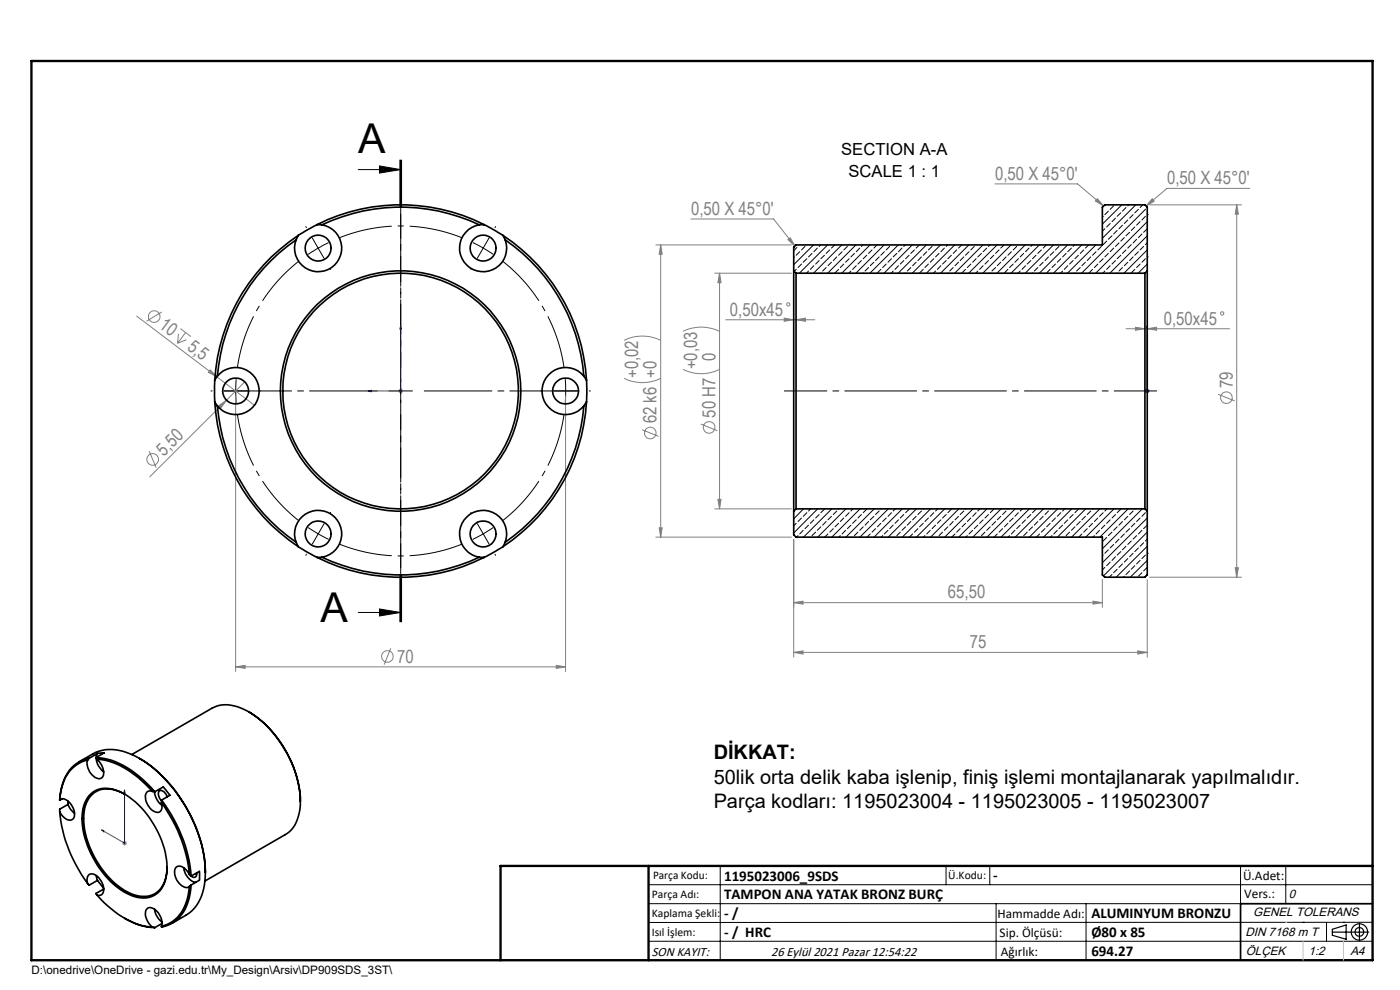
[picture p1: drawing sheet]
<svg xmlns="http://www.w3.org/2000/svg" width="297mm" height="210mm" viewBox="0 0 297 210" stroke-linecap="round" stroke-linejoin="round" font-family="sans-serif">
<g fill="none" stroke="#808080" stroke-width=".21">
<path d="M211.1 39h17.5l5.5 4.7M265.1 40h-17.5l-4.5 3.7M139.1 52h28.8M140.2 52l.3 1.9h-.7zM140.2 52v61.9M146.6 46.5h17.5l4.5 5.7M151.6 58h16.3M152.6 58v49.9M152.6 58l.4 2h-.7zM167.1 50.8l.5-.4 1 1.8zM232.8 42.1l1.3 1.6-1.7-1.1zM243.9 43.5h19.5"/>
<path d="M244.4 42.1l.5 .6-1.8 1zM262.4 43.5v78.9M262.4 43.5l.3 1.9h-.7zM29 67.1l25 18.9M34.3 66.2l-3.2 1.9M37.9 70.8l-.2 2M38.3 69.7l2.2 1.7M39.4 70.5l-1.7 2.3M39.5 72.1l-1.8 .7M44.6 78.4l1.4 1.5-1.8-.9zM132.4 72.2a8.6 8.6 0 0 1 7.8 0M144.9 78.3a8.6 8.6 0 0 0 7.7 0"/>
<path d="M144.9 70.3a8.6 8.6 0 0 1 7.7 0M154 67.8h18.9M166.4 67.5l2 .3-2 .3zM168.9 67.8l2-.3v.6zM238.9 69.7h21.9M240.9 69.4l2 .3-2 .4zM243.4 69.7l2-.3v.7zM31.6 95.7l1.5 3.5M45.6 80.6l-.1 .2M46.4 86.1l1.6-1.2-1.2 1.6zM48 84.9l-16.2 16.2M50 84v58.4"/>
<path d="M51.9 81l-3.9 3.9M84.5 82.9h1M84.6 82.6l.7 .7M85 82.4v1.1M85.3 82.6l-.7 .7M120 84v58.4M132.4 80.2a8.6 8.6 0 0 0 7.8 0M136.2 91.1l3.5 1.5M148.7 89.9l3.5 1.5M242.9 82.9h1M243 82.6l.7 .7M243.4 82.4v1.1"/>
<path d="M243.7 82.6l-.7 .7M258.4 83.6l3.5 1.4M139.1 113.9h28.8M139.8 112h.7l-.3 1.9zM151.6 107.9h16.3M152.3 105.9h.7l-.4 2zM168.4 114.4v25M82.9 137.5l-1.4 3.5M168.4 127.8l2-.3v.7zM168.4 138.4l2-.3v.6zM168.4 127.8h65.5M168.4 138.4h75"/>
<path d="M231.9 127.5l2 .3-2 .4zM233.9 122.9v5.9M241.4 138.1l2 .3-2 .3zM243.4 122.9v16.5M243.9 122.4h19.5M262 120.4h.7l-.3 2zM50 141.5l2-.4v.7zM50 141.5h70M118 141.1l2 .4-2 .3zM25.9 178.8h1M26.1 178.5l.7 .7M26.4 178.4v.9"/>
<path d="M26.8 178.5l-.7 .7"/>
<circle cx="32.7" cy="67.1" r="1.24"/>
<circle cx="167.2" cy="64.6" r=".36"/>
<circle cx="259.3" cy="66.5" r=".36"/>
<circle cx="32.4" cy="97.4" r="1.23"/>
<circle cx="137.9" cy="91.9" r="1.24"/>
<circle cx="150.4" cy="90.7" r="1.24"/>
<circle cx="260.2" cy="84.3" r="1.24"/>
<circle cx="82.2" cy="139.2" r="1.24"/>
</g>
<path d="M102.5 52.6l-2.2-1.2M102.5 52.6l2.1 1.3M50 82.9l.1 2.5M50 82.9l.1-2.5M120 82.9l-.1-2.5M120 82.9l-.1 2.5M67.5 113.2l2.2 1.2M67.5 113.2l-2.1-1.3M102.5 113.2l2.1-1.3M102.5 113.2l-2.2 1.2" fill="none" stroke="#000" stroke-width=".21" stroke-dasharray="15.2 1.3 1.3 1.3" stroke-linecap="butt"/>
<path d="M63.4 55.4a35 35 0 0 0-13 22.5M98 50.4a35 35 0 0 0-26 0M119.7 77.9a35 35 0 0 0-13.1-22.5M50.4 87.9a35 35 0 0 0 13 22.5M72 115.4a35 35 0 0 0 26 0M106.6 110.4a35 35 0 0 0 13.1-22.5" fill="none" stroke="#000" stroke-width=".21" stroke-dasharray="15.2 1.3 1.3 1.3" stroke-dashoffset="3.8" stroke-linecap="butt"/>
<g fill="none" stroke="#000" stroke-width=".21">
<path d="M76 36h9M80.5 35.2l4.5 .8-4.5 .7zM84.8 33.9v10M85 33.9v10M85.2 33.9v10M66.3 50.5l1.2 2.1M67.5 52.6l-2.1 1.4M67.5 52.6l1.3 2.2M69.7 51.5l-2.2 1.1M76 129.9h9M80.5 129.2l4.5 .7-4.5 .8zM84.8 121.9v10"/>
<path d="M85 121.9v10M85.2 121.9v10zM137.6 187.7h153.6M137.6 191.7h153.6M137.6 199.7h153.6M152.8 183.7v20M200.7 183.7v4M210 183.7v4M211.3 191.7v12M230.4 191.7v12M263.2 183.7v20M272.8 183.7v8"/>
<path d="M276.4 195.6h.1M281.4 195.6v4.1M285 195.6h.1M291.2 195.6l-153.6 .1"/>
</g>
<g fill="none" stroke="#000" stroke-width=".25">
<path d="M282.6 197.7h7.8M282.6 197.1l3-.9v3l-3-.8zM288.4 195.8v3.8M106.2 203.7h185"/>
<circle cx="288.4" cy="197.7" r="1.74"/>
<circle cx="288.4" cy="197.7" r=".93"/>
</g>
<path d="M85 69.1v13.8h-6.9M85 69.1l.2 .7h-.4zM243.4 69.1v.7v-.7M243.4 69.1v13.8M78.1 82.9l.7-.1v.3zM243.4 82.8v.3zM243.4 82.9h.1M21.5 176l.5 .2v.3zM26.4 167.6l.1 .6-.2-.1zM26.4 167.6v11.2l-4.9-2.8" fill="none" stroke="#00f" stroke-width=".21"/>
<path d="M166.4 82.9h79" fill="none" stroke="#000" stroke-width=".21" stroke-dasharray="15.2 1.3 1.3 1.3" stroke-dashoffset="6.2"/>
<g fill="none" stroke="#000" stroke-width=".21" stroke-dasharray="15.2 1.3 1.3 1.3">
<path d="M65 48.3l-.1-.2M70 56.9l.1 .3M100 56.9l-.1 .3M102.5 52.6l1.3-2.1M102.5 52.6l-1.2 2.2M105 48.3l.1-.2M45 82.9h-.2M50 82.9h-2.5M50 82.9h2.5M55 82.9h.3M85 82.9v-2.5M85 82.9h-2.5"/>
<path d="M85 82.9v2.5M85 82.9h2.5M115 82.9h-.2M120 82.9h2.5M120 82.9h-2.5M125 82.9h.3M65 117.6l-.1 .2M67.5 113.2l-1.2 2.2M67.5 113.2l1.3-2.1M70 108.9l.1-.2M100 108.9l-.1-.2M102.5 113.2l1.3 2.2"/>
<path d="M102.5 113.2l-1.2-2.1M105 117.6l.1 .2"/>
</g>
<path d="M85 77.9v-32.5M80 82.9h-32.5M85 87.9v32.5M90 82.9h32.5" fill="none" stroke="#000" stroke-width=".21" stroke-dasharray="15.2 1.3 1.3 1.3" stroke-dashoffset=".9"/>
<path d="M85 33.9v98" fill="none" stroke="#000" stroke-width=".21" stroke-dasharray="6.3 1.3 1.3 1.3" stroke-dashoffset="-.1"/>
<path d="M291.2 191.7h-28v12" fill="none" stroke="#000" stroke-width=".35"/>
<path d="M6.7 12.9h284.5v190.8h-284.5zM137.6 183.7v20M291.2 183.7h-185v20" fill="none" stroke="#000" stroke-width=".5"/>
<path d="M276.4 199.7v4M285 199.7v4" fill="none" stroke="#c0c0c0" stroke-width=".21"/>
<path d="M272.8 195.6h.1" fill="none" stroke="#c0c0c0" stroke-width=".25"/>
<path d="M80.5 35.2l4.5 .8-4.5 .7zM80.5 129.2l4.5 .7-4.5 .8z" fill="#000"/>
<g fill="#00f">
<path d="M78.1 82.9l.7 .2v-.3zM85 69.1l-.2 .7h.4z"/>
<path d="M21.5 176l.5 .5v-.3zM26.4 167.6l-.1 .5 .2 .1z"/>
<path d="M243.4 82.8v.3zM243.4 69.1v.7zM243.4 82.8v.3zM243.4 69.1v.7z"/>
</g>
<g fill="#808080">
<path d="M44.6 78.4l1.4 1.5-1.8-.9z"/>
<path d="M46.4 86.1l1.6-1.2-1.2 1.6z"/>
<path d="M168.9 67.8l2-.3v.6zM166.4 67.5l2 .3-2 .3z"/>
<path d="M168.4 127.8l2-.3v.7zM231.9 127.5l2 .3-2 .4zM232.8 42.1l1.3 1.6-1.7-1.1zM244.4 42.1l.5 .6-1.8 1zM167.1 50.8l.5-.4 1 1.8z"/>
<path d="M243.4 69.7l2-.3v.7zM240.9 69.4l2 .3-2 .4z"/>
<path d="M262.4 43.5l.3 1.9h-.7zM262 120.4h.7l-.3 2z"/>
<path d="M140.2 52l.3 1.9h-.7zM139.8 112h.7l-.3 1.9z"/>
<path d="M152.6 58l.4 2h-.7zM152.3 105.9h.7l-.4 2z"/>
<path d="M50 141.5l2-.4v.7zM118 141.1l2 .4-2 .3z"/>
<path d="M168.4 138.4l2-.3v.6zM241.4 138.1l2 .3-2 .3z"/>
</g>
<g fill="none" stroke="#000" stroke-width=".35">
<path d="M62.8 50.9a39.2 39.2 0 0 0-16.7 28.9M63.3 49.9a39.6 39.6 0 0 0-17.8 30.7M63.3 49.9l-.5 1M67.3 47.7a39.3 39.3 0 0 1 35.4 0M67.3 47.7l-4 2.2M67.3 47.7h1M68.3 47.7a5 5 0 0 1 4.1 6 5 5 0 0 1-6.3 3.7 5 5 0 0 1-3.3-6.5M68.3 47.7a38.9 38.9 0 0 1 33.4 0M101.7 47.7a5 5 0 0 0-4.1 6.1 5 5 0 0 0 6.3 3.6 5 5 0 0 0 3.3-6.5M102.7 47.7l4 2.2M102.7 47.7h-1M106.7 49.9a39.6 39.6 0 0 1 17.7 30.7"/>
<path d="M106.7 49.9l.5 1M107.2 50.9a39 39 0 0 1 16.7 28.9M168.4 57.5v50.9M168.4 57.5v-5.1l.5-.4h65v-8.1l.5-.4h8.5l.5 .4v13.6M168.4 57.5l.5 .5M168.9 58v49.9M168.9 58h74M242.9 58v49.9M243.4 57.5v50.9M243.4 57.5l-.5 .5M46.1 79.8a5 5 0 0 1 7.3-.5 5 5 0 0 1 0 7.3 5 5 0 0 1-7.3-.5M46.1 79.8l-.6 .8"/>
<path d="M123.9 79.8a5 5 0 0 0-7.3-.5 5 5 0 0 0 0 7.3 5 5 0 0 0 7.3-.5M123.9 79.8l.5 .8M45.5 85.3a39.8 39.8 0 0 0 17.8 30.6M45.5 80.6v4.7M45.5 85.3l.6 .8M46.1 86.1a39 39 0 0 0 16.7 28.9M123.9 86.1a39.1 39.1 0 0 1-16.7 28.9M124.4 85.3a39.5 39.5 0 0 1-17.7 30.6M124.4 80.6v4.7M124.4 85.3l-.5 .8M62.8 115a5 5 0 0 1 3.3-6.5 5 5 0 0 1 6.3 3.6 5 5 0 0 1-4.1 6.1M62.8 115l.5 .9"/>
<path d="M63.3 115.9l4 2.3M67.3 118.2a39.3 39.3 0 0 0 35.4 0M68.3 118.2a38.9 38.9 0 0 0 33.4 0M68.3 118.2h-1M101.7 118.2h1M106.7 115.9l-4 2.3M107.2 115a5 5 0 0 0-3.3-6.5 5 5 0 0 0-6.3 3.6 5 5 0 0 0 4.1 6.1M107.2 115l-.5 .9M168.4 108.4v5l.5 .5h65v8l.5 .5h8.5l.5-.5v-13.5M168.9 107.9l-.5 .5M168.9 107.9h74M242.9 107.9l.5 .5"/>
<path d="M20.7 159.8l1.4-.1-1.8 1M20.7 159.8l-.3 .9M20.7 159.8l-1.8 1.1M52.8 151a23.8 23.8 0 0 1 10.9 19M12.7 172.2a30.8 30.8 0 0 0 5.9 15.2M12.7 169.6a2.15 2.15 0 0 1 2.6 1.4 2.56 2.56 0 0 1 .2 2.7 1.51 1.51 0 0 1-2.1-.5l-.7-1M12.7 169.6v.1M13.2 169.4l-.5 .3M14.4 169.9v.7M14.4 170.6l.6 1.1 .8 .8M14.4 170.6l-1.7 1.1v.5M16.7 161.6l3-1.7a8.8 8.8 0 0 1 8.1 .1 27.3 27.3 0 0 1 12.5 12.7 27.6 27.6 0 0 1 3.3 12.4"/>
<path d="M18.6 161.2a7.7 7.7 0 0 0-5.7 6.7l-.2 1.7M18.9 160.9a7.5 7.5 0 0 0-5.8 6.1l-.4 2.7M18.9 160.9l-.3 .3M19.3 168.4a5.3 5.3 0 0 1 6.1-.5 19.7 19.7 0 0 1 9.9 14.6 8.2 8.2 0 0 1-1.8 6.8 5.7 5.7 0 0 1-6.8 .1 20 20 0 0 1-9.3-15.8 7.1 7.1 0 0 1 1.9-5.2zM20.3 160.7a16.4 16.4 0 0 1 11 5.6l1.5 1.6M20.3 160.7l.2 .3M20.4 160.9a3.9 3.9 0 0 0 1.6 2.8M20.5 161a3.6 3.6 0 0 1 1.3 3.7 1.21 1.21 0 0 1-2-.1 3.4 3.4 0 0 1-1.2-3.4M20.5 161a15.7 15.7 0 0 1 9.5 4.6l2.3 2.3M26.5 168.5a6.2 6.2 0 0 0-6.4-.4 6.7 6.7 0 0 0-2.3 6.3 19.6 19.6 0 0 0 9.3 14.8 5.4 5.4 0 0 0 7-.8 7.3 7.3 0 0 0 1.3-4.4M28 160l17-9.8a7.2 7.2 0 0 1 6.9 .3 23.4 23.4 0 0 1 11 14.1l.7 3.6 .1 1.8M29.6 160.9a30.7 30.7 0 0 1 13.8 21l.2 3.2"/>
<path d="M32.3 167.9a1.06 1.06 0 0 0-1.2 .2 1.06 1.06 0 0 0-.2 1.2 3.2 3.2 0 0 0 2.7 3 1.45 1.45 0 0 0 .7-2M32.3 167.9h.5M32.8 167.9a4.1 4.1 0 0 0 1.6 2.9M32.8 167.9l1.8-1 .6 .7 .9 1.1-1.8 1M34.3 170.3a30.9 30.9 0 0 1 5.8 15.2M34.3 169.7a31.6 31.6 0 0 1 6.2 16.1M34.3 169.7v.6M35.5 169a1.4 1.4 0 0 0-1.7-1.2 1.69 1.69 0 0 0 .5 2.1M63.7 170a7.7 7.7 0 0 1-3.2 7.1l-17 9.8M18.6 187.4a1.34 1.34 0 0 1 .9-2 3.4 3.4 0 0 1 2.4 4l-.6 .5-.8-.1M20.4 185.7l.3 1.1M20.5 189.8a18.8 18.8 0 0 0 11.1 6.8h.7"/>
<path d="M20.7 186.8l1.3 1.6M20.7 186.8l-1.8 1-.3-.4M22 188.6l-1.7 .9 .2 .3M26.4 194.8a13.1 13.1 0 0 0 6.4 2M32.3 196.6l.5 .2M32.8 192.9a4.1 4.1 0 0 0 1.6 2.7M34.3 196.5a3.5 3.5 0 0 0-2.4-4 1.26 1.26 0 0 0-1 1.8l.6 1.4 .8 .9M34.4 195.9l-1.6 .9M39 184.1a3.4 3.4 0 0 0 2.6 3M40.1 185.5a2.25 2.25 0 0 0-2.6-1.6 2.59 2.59 0 0 0 .5 3.5 1.63 1.63 0 0 0 2.1 .7M40.1 188.1a8.9 8.9 0 0 1-4.6 8l-1.2 .4M40.1 185.5l.4 .3"/>
<path d="M40.5 187.7a9.9 9.9 0 0 1-3.6 7.9l-1.9 .9-.7 .2v-.2M40.5 185.8l1.8-1v1.9l-1.8 1M40.5 187.7l-.4 .4M41.7 185.2a.67 .67 0 0 1-.3 .9 .67 .67 0 0 1-.9-.3M43.6 185.1a10.4 10.4 0 0 1-3.3 8.5l-3.8 2.3"/>
<circle cx="67.5" cy="52.6" r="2.75"/>
<circle cx="102.5" cy="52.6" r="2.75"/>
<circle cx="50" cy="82.9" r="2.75"/>
<circle cx="85" cy="82.9" r="25.5"/>
<circle cx="85" cy="83" r="25"/>
<circle cx="120" cy="82.9" r="2.75"/>
<circle cx="67.5" cy="113.2" r="2.75"/>
<circle cx="102.5" cy="113.2" r="2.75"/>
</g>
<g fill="none" stroke="#000" stroke-width=".21">
<path d="M168.5 54.5l-.1 .2M168.9 57.1l-.4 .5M169.1 52.5l-.7 .7M169.7 53.4l-.8 .7M170 56l-.7 .8M170.8 52.3l-.8 .7M171.2 54.9l-.8 .7M171.5 57.5l-.4 .5M172.3 53.8l-.8 .7M172.6 52l-4.2 4.2M172.6 56.4l-.7 .7M173.4 52.6l-.8 .8"/>
<path d="M173.8 55.3l-.8 .7M174.1 52l-.3 .3M174.1 57.9v.1M174.9 54.1l-.8 .8M175.3 56.8l-.8 .7M175.6 52l-6 6M176 53l-.7 .8M176.4 55.6l-.8 .8M177.1 52l-.7 .6M177.5 54.5l-.7 .8M177.9 57.1l-.8 .8M178.6 52l-6 6"/>
<path d="M178.6 53.4l-.7 .7M179 56l-.7 .8M179.8 52.3l-.8 .7M180.1 54.9l-.7 .7M180.5 57.5l-.4 .5M181.3 53.8l-.8 .7M181.6 52l-6 6M181.6 56.4l-.7 .7M182.4 52.6l-.8 .8M182.7 55.3l-.7 .7M183.1 52l-.4 .3M183.1 57.9v.1"/>
<path d="M183.9 54.1l-.8 .8M184.3 56.8l-.8 .7M184.6 52l-6 6M185 53l-.7 .8M185.4 55.6l-.8 .8M186.1 52l-.7 .6M186.5 54.5l-.8 .8M186.9 57.1l-.8 .8M187.6 52l-6 6M187.6 53.4l-.7 .7M188 56l-.7 .8M188.7 52.3l-.7 .7"/>
<path d="M189.1 54.9l-.7 .7M189.5 57.5l-.4 .5M190.3 53.8l-.8 .7M190.6 52l-6.1 6M190.6 56.4l-.7 .7M191.3 52.6l-.7 .8M191.7 55.3l-.7 .7M192.1 52l-.4 .3M192.1 57.9v.1M192.9 54.1l-.8 .8M193.2 56.8l-.7 .7M193.5 52l-6 6"/>
<path d="M194 53l-.8 .8M194.3 55.6l-.7 .8M195.1 52l-.8 .6M195.5 54.5l-.8 .8M195.9 57.1l-.8 .8M196.5 52l-6 6M196.6 53.4l-.7 .7M197 56l-.8 .8M197.7 52.3l-.7 .7M198.1 54.9l-.8 .7M198.5 57.5l-.5 .5M199.2 53.8l-.7 .7"/>
<path d="M199.5 52l-6 6M199.6 56.4l-.7 .7M200.3 52.6l-.7 .8M200.7 55.3l-.7 .7M201 52l-.3 .3M201.1 57.9l-.1 .1M201.8 54.1l-.7 .8M202.2 56.8l-.7 .7M202.5 52l-6 6M203 53l-.8 .8M203.3 55.6l-.7 .8M204 52l-.7 .6"/>
<path d="M204.5 54.5l-.8 .8M204.8 57.1l-.7 .8M205.5 52l-6 6M205.6 53.4l-.8 .7M206 56l-.8 .8M206.7 52.3l-.7 .7M207.1 54.9l-.8 .7M207.4 57.5l-.4 .5M208.2 53.8l-.8 .7M208.5 52l-6 6M208.6 56.4l-.8 .7M209.3 52.6l-.7 .8"/>
<path d="M209.7 55.3l-.7 .7M210 52l-.3 .3M210.1 57.9l-.1 .1M210.8 54.1l-.7 .8M211.2 56.8l-.8 .7M211.5 52l-6 6M211.9 53l-.7 .8M212.3 55.6l-.7 .8M213 52l-.7 .6M213.4 54.5l-.7 .8M213.8 57.1l-.7 .8M214.5 52l-6 6"/>
<path d="M214.6 53.4l-.8 .7M214.9 56l-.7 .8M215.7 52.3l-.8 .7M216 54.9l-.7 .7M216.4 57.5l-.4 .5M217.2 53.8l-.8 .7M217.5 52l-6 6M217.6 56.4l-.8 .7M218.3 52.6l-.7 .8M218.7 55.3l-.8 .7M219 52l-.3 .3M219 57.9v.1"/>
<path d="M219.8 54.1l-.8 .8M220.2 56.8l-.8 .7M220.5 52l-6 6M220.9 53l-.7 .8M221.3 55.6l-.7 .8M222 52l-.7 .6M222.4 54.5l-.7 .8M222.8 57.1l-.8 .8M223.5 52l-6 6M223.6 53.4l-.8 .7M223.9 56l-.7 .8M224.6 52.3l-.7 .7"/>
<path d="M225 54.9l-.7 .7M225.4 57.5l-.4 .5M226.2 53.8l-.8 .7M226.5 52l-6 6M226.5 56.4l-.7 .7M227.3 52.6l-.8 .8M227.6 55.3l-.7 .7M228 52l-.4 .3M228 57.9v.1M228.8 54.1l-.8 .8M229.2 56.8l-.8 .7M229.5 52l-6 6"/>
<path d="M229.9 53l-.7 .8M230.3 55.6l-.8 .8M231 52l-.7 .6M231.4 54.5l-.8 .8M231.8 57.1l-.8 .8M232.5 52l-6.1 6M232.5 53.4l-.7 .7M232.9 56l-.7 .8M233.6 52.3l-.7 .7M234 45.9l-.1 .2M234 54.9l-.7 .7M234.4 48.5l-.5 .5"/>
<path d="M234.4 57.5l-.4 .5M234.8 51.1l-.8 .8M235.1 44.8l-.7 .7M235.1 53.8l-.7 .7M235.5 47.4l-.7 .7M235.5 56.4l-.7 .7M235.9 50l-.8 .8M236.3 43.7l-.8 .7M236.3 52.6l-.8 .8M236.6 46.3l-.7 .7M236.6 55.3l-.7 .7M237 48.9l-.7 .7"/>
<path d="M237 57.9l-.1 .1M237.4 51.5l-.8 .8M237.8 45.1l-.8 .8M237.8 54.1l-.8 .8M238 43.5l-4.1 4M238.1 47.8l-.7 .7M238.1 56.8l-.7 .7M238.5 50.4l-.7 .7M238.9 44l-.8 .8M238.9 53l-.8 .8M239.3 46.7l-.8 .7M239.3 55.6l-.8 .8"/>
<path d="M239.5 43.5l-.2 .2M239.6 49.3l-.7 .7M240 51.9l-.7 .7M240.4 45.5l-.8 .8M240.4 54.5l-.8 .8M240.7 48.1l-.7 .8M240.7 57.1l-.7 .8M240.9 43.5l-7 7M241.1 50.8l-.7 .7M241.5 44.4l-.8 .7M241.5 53.4l-.8 .7M241.9 47l-.8 .8"/>
<path d="M241.9 56l-.8 .8M242.3 49.6l-.8 .8M242.4 43.6l-.5 .4M242.6 52.3l-.7 .7M243 45.9l-.7 .8M243 54.9l-.7 .7M243 44.4l-13.6 13.6M243.4 47l-11 11M243.4 50l-8 8M243.4 53l-5 5M243.4 56l-2 2M243.4 48.5l-.8 .8"/>
<path d="M243.4 51.5l-.4 .4M243.4 45.5h.1M243.4 54.5h.1M168.5 108.4l-.1 .1M168.9 111l-.5 .5M169 107.9l-.1 .1M169.3 113.6l-.3 .3M170 109.9l-.7 .7M170.4 112.5l-.7 .8M170.5 107.9l-2.1 2.2M171.2 108.8l-.8 .7M171.5 111.4l-.7 .7"/>
<path d="M172 107.9l-.5 .5M172.6 110.3l-.7 .7M173 112.9l-.7 .7M173.5 107.9l-5.1 5.2M173.8 109.1l-.8 .8M174.1 111.8l-.7 .7M174.9 108l-.8 .8M175.3 110.6l-.8 .8M175.6 113.3l-.7 .6M176.4 109.5l-.8 .8M176.5 107.9l-6 6M176.8 112.1l-.8 .8"/>
<path d="M177.5 108.4l-.7 .7M177.9 111l-.8 .8M178 107.9l-.1 .1M178.3 113.6l-.4 .3M179 109.9l-.7 .7M179.4 112.5l-.8 .8M179.5 107.9l-6 6M180.1 108.8l-.7 .7M180.5 111.4l-.7 .7M180.9 107.9l-.4 .5M181.6 110.3l-.7 .7M182 112.9l-.7 .7"/>
<path d="M182.5 107.9l-6 6M182.7 109.1l-.7 .8M183.1 111.8l-.7 .7M183.9 108l-.8 .8M184.3 110.6l-.8 .8M184.6 113.3l-.7 .6M185.4 109.5l-.8 .8M185.5 107.9l-6 6M185.7 112.1l-.7 .8M186.5 108.4l-.8 .7M186.9 111l-.8 .8M186.9 107.9v.1"/>
<path d="M187.3 113.6l-.4 .3M188 109.9l-.7 .7M188.4 112.5l-.8 .8M188.5 107.9l-6.1 6M189.1 108.8l-.7 .7M189.5 111.4l-.8 .7M189.9 107.9l-.4 .5M190.6 110.3l-.7 .7M191 112.9l-.7 .7M191.4 107.9l-6 6M191.7 109.1l-.7 .8M192.1 111.8l-.8 .7"/>
<path d="M192.9 108l-.8 .8M193.2 110.6l-.7 .8M193.6 113.3l-.7 .6M194.3 109.5l-.7 .8M194.4 107.9l-6 6M194.7 112.1l-.7 .8M195.5 108.4l-.8 .7M195.9 111l-.8 .8M195.9 107.9v.1M196.2 113.6l-.3 .3M197 109.9l-.8 .7M197.3 112.5l-.7 .8"/>
<path d="M197.4 107.9l-6 6M198.1 108.8l-.8 .7M198.5 111.4l-.8 .7M198.9 107.9l-.4 .5M199.6 110.3l-.7 .7M200 112.9l-.8 .7M200.4 107.9l-6 6M200.7 109.1l-.7 .8M201.1 111.8l-.8 .7M201.8 108l-.7 .8M202.2 110.6l-.7 .8M202.6 113.3l-.7 .6"/>
<path d="M203.3 109.5l-.7 .8M203.4 107.9l-6 6M203.7 112.1l-.7 .8M204.5 108.4l-.8 .7M204.8 111l-.7 .8M204.9 107.9l-.1 .1M205.2 113.6l-.3 .3M206 109.9l-.8 .7M206.3 112.5l-.7 .8M206.4 107.9l-6 6M207.1 108.8l-.8 .7M207.4 111.4l-.7 .7"/>
<path d="M207.9 107.9l-.5 .5M208.6 110.3l-.8 .7M209 112.9l-.8 .7M209.4 107.9l-6 6M209.7 109.1l-.7 .8M210.1 111.8l-.8 .7M210.8 108l-.7 .8M211.2 110.6l-.8 .8M211.6 113.3l-.7 .6M212.3 109.5l-.7 .8M212.4 107.9l-6 6M212.7 112.1l-.8 .8"/>
<path d="M213.4 108.4l-.7 .7M213.8 111l-.7 .8M213.9 107.9l-.1 .1M214.2 113.6l-.3 .3M214.9 109.9l-.7 .7M215.3 112.5l-.7 .8M215.4 107.9l-6 6M216 108.8l-.7 .7M216.4 111.4l-.7 .7M216.9 107.9l-.5 .5M217.6 110.3l-.8 .7M217.9 112.9l-.7 .7"/>
<path d="M218.4 107.9l-6 6M218.7 109.1l-.8 .8M219 111.8l-.7 .7M219.8 108l-.8 .8M220.2 110.6l-.8 .8M220.6 113.3l-.7 .6M221.3 109.5l-.7 .8M221.4 107.9l-6 6M221.7 112.1l-.8 .8M222.4 108.4l-.7 .7M222.8 111l-.8 .8M222.8 107.9v.1"/>
<path d="M223.2 113.6l-.4 .3M223.9 109.9l-.7 .7M224.3 112.5l-.7 .8M224.4 107.9l-6 6M225 108.8l-.7 .7M225.4 111.4l-.8 .7M225.8 107.9l-.4 .5M226.5 110.3l-.7 .7M226.9 112.9l-.7 .7M227.4 107.9l-6 6M227.6 109.1l-.7 .8M228 111.8l-.7 .7"/>
<path d="M228.8 108l-.8 .8M229.2 110.6l-.8 .8M229.5 113.3l-.7 .6M230.3 109.5l-.8 .8M230.3 107.9l-6 6M230.6 112.1l-.7 .8M231.4 108.4l-.8 .7M231.8 111l-.8 .8M231.8 107.9v.1M232.2 113.6l-.4 .3M232.9 109.9l-.7 .7M233.3 112.5l-.8 .8"/>
<path d="M233.3 107.9l-6 6M234 108.8l-.7 .7M234 117.7l-.1 .2M234.4 111.4l-.8 .7M234.8 114l-.8 .8M234.8 107.9l-.4 .5M235.1 116.6l-.7 .8M235.5 110.3l-.7 .7M235.5 119.2l-.7 .8M235.9 112.9l-.8 .7M236.3 115.5l-.8 .7M236.3 107.9l-6 6"/>
<path d="M236.6 109.1l-.7 .8M236.6 118.1l-.7 .8M237 111.8l-.7 .7M237.4 114.4l-.8 .7M237.8 108l-.8 .8M237.8 117l-.8 .7M238.1 110.6l-.7 .8M238.1 119.6l-.7 .8M238.5 113.3l-.7 .7M238.9 115.9l-.8 .7M239.3 109.5l-.8 .8M239.3 118.5l-.8 .7"/>
<path d="M239.3 107.9l-6 6M239.6 112.1l-.7 .8M240 114.8l-.7 .7M240.4 108.4l-.8 .7M240.4 117.4l-.8 .7M240.7 111l-.7 .8M240.8 107.9l-.1 .1M241.1 113.6l-.7 .8M241.5 116.2l-.8 .8M241.9 109.9l-.8 .7M241.9 118.9l-.8 .7M242.3 112.5l-.8 .8"/>
<path d="M242.3 107.9l-8.4 8.5M242.6 115.1l-.7 .8M243 108.8l-.7 .7M243 117.7l-.7 .8M243.4 109.9l-9.5 9.5M243.4 112.9l-9.3 9.3M243.4 115.9l-6.6 6.5M243.4 118.9l-3.6 3.5M243.4 111.4l-.8 .7M243.4 114.4l-.4 .4M243.4 117.4h.1M234.4 120.4l-.5 .5"/>
<path d="M235.9 121.9l-.6 .5M237 120.7l-.7 .8M238.5 122.2l-.2 .2M239.6 121.1l-.7 .8M240.7 120l-.7 .7M242.3 121.5l-.8 .7M243.4 121.9l-.6 .5M243.4 120.4l-.8 .7"/>
</g>
<g font-size="8.7">
<text x="76" y="32.5">A</text>
<text x="68" y="132">A</text>
</g>
<g font-size="4.2">
<text x="151.4" y="161">DİKKAT:</text>
<text x="151.4" y="166.3">50lik orta delik kaba işlenip, finiş işlemi montajlanarak yapılmalıdır.</text>
<text x="151.4" y="171.5">Parça kodları: 1195023004 - 1195023005 - 1195023007</text>
</g>
<g font-size="3.9" fill="#808080">
<text x="211.1" y="38.1">0,50 X 45°0'</text>
<text x="247.6" y="39.1">0,50 X 45°0'</text>
<text x="146.6" y="45.6">0,50 X 45°0'</text>
<text x="33.6" y="69.4" transform="rotate(37 33.6 69.4)">10</text>
<text x="154.9" y="66.9">0,50x45</text>
<text x="246.9" y="68.8">0,50x45</text>
<text x="39.5" y="73.9" transform="rotate(37 39.5 73.9)">5,5</text>
<text x="151.8" y="76.5" transform="rotate(-90 151.8 76.5)">0</text>
<text x="135.4" y="80.2" transform="rotate(-90 135.4 80.2)">+0,02</text>
<text x="147.9" y="78.3" transform="rotate(-90 147.9 78.3)">+0,03</text>
<text x="261.5" y="82.3" transform="rotate(-90 261.5 82.3)">79</text>
<text x="139.3" y="89.8" transform="rotate(-90 139.3 89.8)">62 k6 +0</text>
<text x="151.8" y="88.6" transform="rotate(-90 151.8 88.6)">50 H7</text>
<text x="34.8" y="96.9" transform="rotate(-45 34.8 96.9)">5,50</text>
<text x="201.1" y="126.9">65,50</text>
<text x="205.7" y="137.5">75</text>
<text x="84.2" y="140.6">70</text>
</g>
<g font-size="3.5">
<text x="178.5" y="32.9">SECTION A-A</text>
<text x="180" y="37.5">SCALE 1 : 1</text>
</g>
<g font-size="3.2">
<text x="153.6" y="186.8">1195023006_9SDS</text>
<text x="153.6" y="190.8">TAMPON ANA YATAK BRONZ BURÇ</text>
<text x="210.7" y="186.6">-</text>
<text x="153.6" y="194.8">- /</text>
<text x="231.5" y="194.8">ALUMINYUM BRONZU</text>
<text x="153.6" y="198.8">- / HRC</text>
<text x="231.5" y="198.7">Ø80 x 85</text>
<text x="231.5" y="202.8">694.27</text>
</g>
<g font-size="2.8">
<text x="263.7" y="186.7">Ü.Adet:</text>
<text x="263.9" y="190.5">Vers.:</text>
<text x="211.6" y="194.8">Hammadde Adı:</text>
<text x="138.3" y="202.8">SON KAYIT:</text>
<text x="163.6" y="202.8">26 Eylül 2021 Pazar 12:54:22</text>
<text x="212.1" y="198.7">Sip. Ölçüsü:</text>
<text x="212.3" y="202.7">Ağırlık:</text>
</g>
<g font-size="2.6">
<text x="273.4" y="190.4">0</text>
<text x="265.9" y="194.4">GENEL TOLERANS</text>
<text x="264.2" y="198.5">DIN 7168 m T</text>
<text x="264.3" y="202.6">ÖLÇEK</text>
<text x="277.6" y="202.6">1:2</text>
<text x="286.5" y="202.6">A4</text>
</g>
<g font-size="2.5">
<text x="138.3" y="190.5">Parça Adı:</text>
<text x="138.5" y="186.5">Parça Kodu:</text>
<text x="201.2" y="186.5">Ü.Kodu:</text>
<text x="138.3" y="194.5">Kaplama Şekli:</text>
<text x="138.3" y="198.6">Isıl İşlem:</text>
<text x="6.7" y="206.7">D:\onedrive\OneDrive - gazi.edu.tr\My_Design\Arsiv\DP909SDS_3ST\</text>
</g>
</svg>
